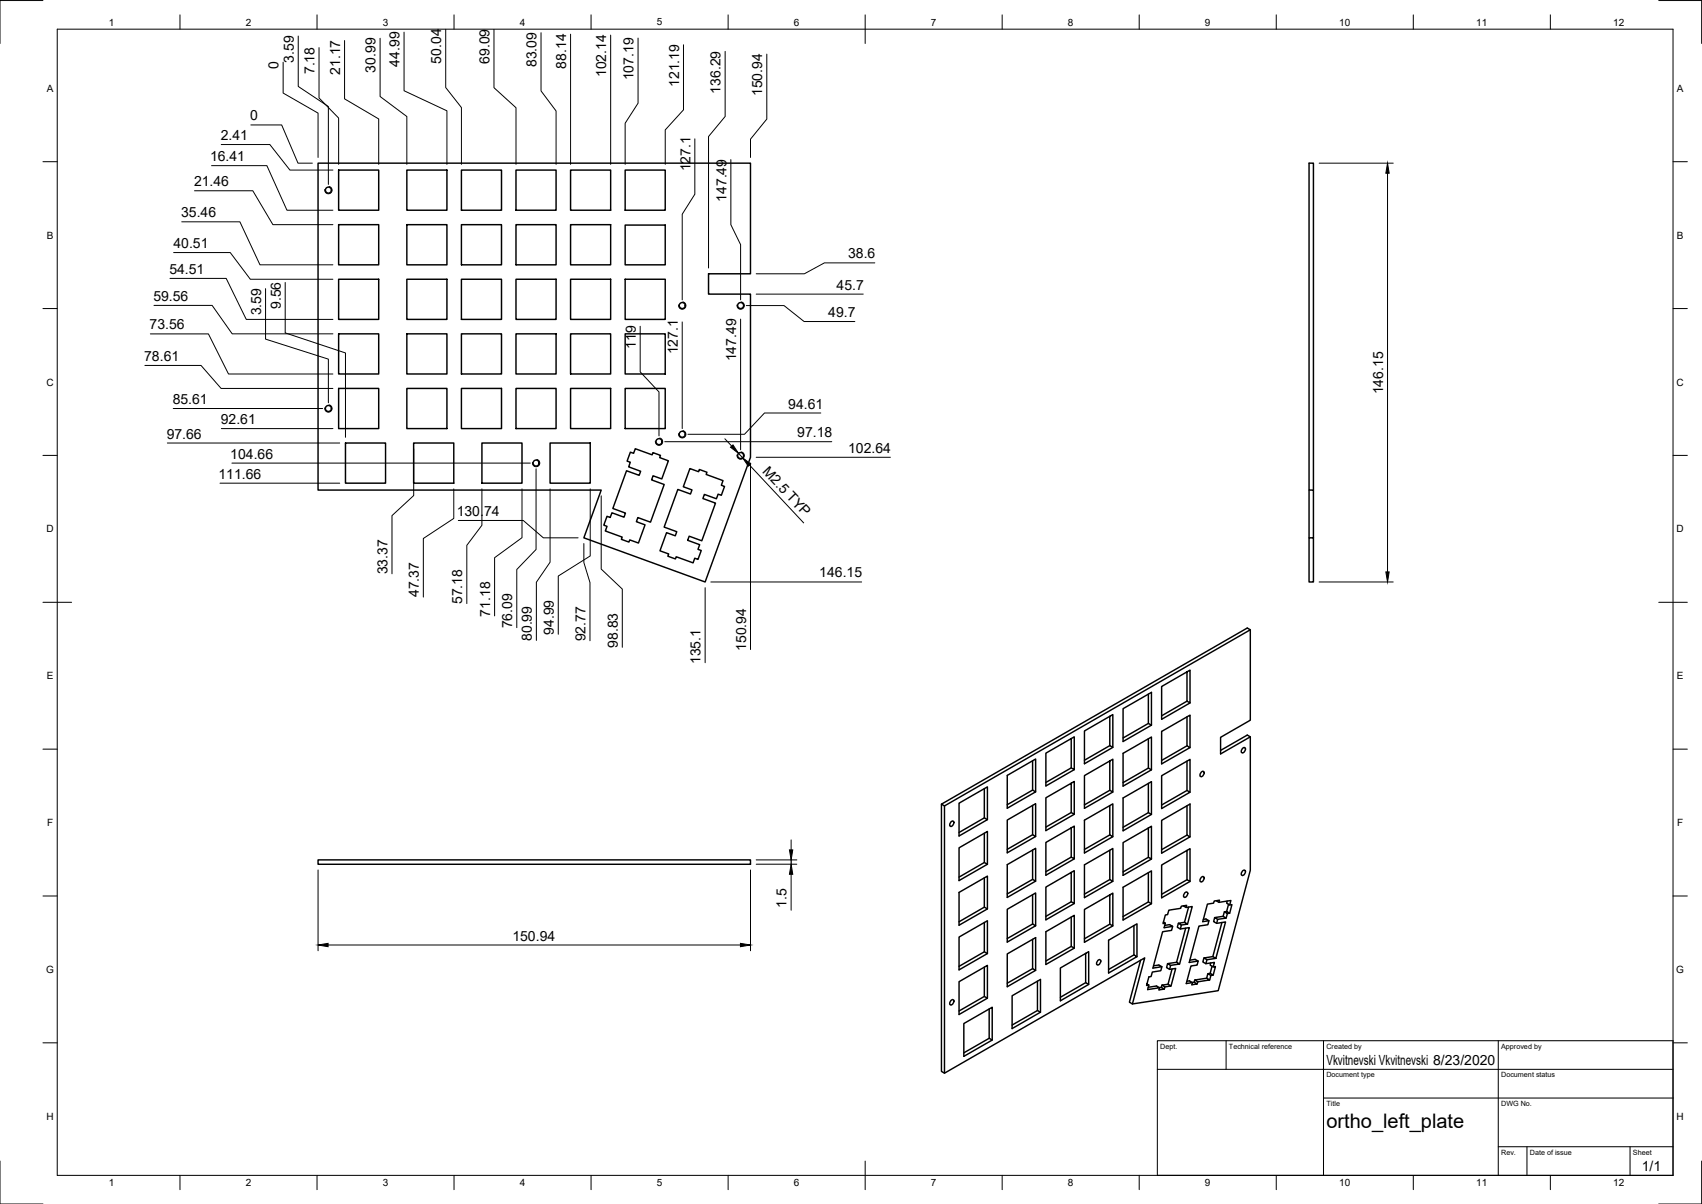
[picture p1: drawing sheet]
<svg xmlns="http://www.w3.org/2000/svg" width="594mm" height="420mm" viewBox="0 0 594 420" stroke-linecap="round" stroke-linejoin="round" font-family="sans-serif">
<!-- layer: Visible -->
<g fill="none" stroke="#000" stroke-width=".51">
<path d="M111 56.9h151v38.6h-14.7v7.1h14.7v57l-15.9 43.5-42.3-15.4 6-16.7h-98.8zM118.2 59.4h14v14h-14zM142 59.4h14v14h-14zM161.1 59.4h13.9v14h-13.9zM180.1 59.4h14v14h-14zM199.2 59.4h13.9v14h-13.9zM218.2 59.4h14v14h-14zM118.2 78.4h14v14h-14zM142 78.4h14v14h-14zM161.1 78.4h13.9v14h-13.9zM180.1 78.4h14v14h-14zM199.2 78.4h13.9v14h-13.9z"/>
<path d="M218.2 78.5h14v13.9h-14zM118.2 97.5h14v14h-14zM142 97.5h14v14h-14zM161.1 97.5h13.9v14h-13.9zM180.1 97.5h14v14h-14zM199.2 97.5h13.9v14h-13.9zM218.2 97.5h14v14h-14zM118.2 116.5h14v14h-14zM142 116.5h14v14h-14zM161.1 116.5h13.9v14h-13.9zM180.1 116.5h14v14h-14zM199.2 116.5h13.9v14h-13.9z"/>
<path d="M218.2 116.5h14v14h-14zM118.2 135.6h14v14h-14zM142 135.6h14v14h-14zM161.1 135.6h13.9v14h-13.9zM180.1 135.6h14v14h-14zM199.2 135.6h13.9v14h-13.9zM218.2 135.6h14v14h-14zM120.6 154.6h14v14h-14zM144.4 154.6h14v14h-14zM168.2 154.6h14v14h-14zM192 154.6h14v14h-14zM220 157.8l1.1 .4 .6-1.6 5.9 2.1 .3-.8 2.6 1-.2 .8 3 1.1-2.3 6.3-3.1-1.1-.5 1.5 4.4 1.6-4.7 13.1-4.5-1.6-.5 1.5 3 1.1-2.3 6.3-3-1.1-.3 .8-2.6-1 .3-.8-5.9-2.1 .6-1.6-1.1-.4 1.1-3.1 1.1 .4 .6-1.7 4.2 1.6 .5-1.5-4.4-1.6 4.8-13.1 4.4 1.6 .5-1.4-4.2-1.6 .6-1.6-1.1-.4z"/>
<path d="M240.8 163.5l3 1.1 .3-.8 2.7 1-.3 .8 5.9 2.1-.6 1.6 1.1 .5-1.1 3-1.1-.4-.6 1.7-4.2-1.6-.6 1.5 4.4 1.6-4.7 13.1-4.4-1.6-.6 1.5 4.2 1.5-.6 1.6 1.2 .4-1.2 3.1-1.1-.4-.6 1.6-5.9-2.1-.2 .8-2.7-1 .3-.8-3-1.1 2.3-6.3 3 1.1 .5-1.5-4.4-1.6 4.8-13.1 4.4 1.6 .5-1.4-3-1.1zM456.9 171v16.7M458.4 171v-114.1h-1.5v114.1h1.5v16.7M456.9 187.7h1.5v15.4h-1.5zM436.4 219.8v31.5l-10.4 6v5.8l10.4-6-1-.6-9.4 5.4M414.3 234.5v10.2l1.1 .6v-11.5l-9.9 5.8v11.4l9.9-5.7M373.9 257.7v10.3l1.1 .6v-11.5l-9.9 5.7v11.5l9.9-5.7M387.4 250v10.2l1 .6v-11.4l-9.9 5.7v11.4l9.9-5.7M400.8 242.2v10.3l1.1 .6-9.9 5.7v-11.5l9.9-5.7v11.5M400.8 257.8v10.2l1.1 .6-9.9 5.7v-11.4l9.9-5.7v11.4M400.8 252.5l-8.8 5M414.3 250.1v10.2l1.1 .6-9.9 5.7v-11.4l9.9-5.6v11.3"/>
<path d="M414.3 244.7l-8.8 5.1M436.4 257.1v46.6l-11.2 42-29.9 4.7-1.1-.7 3.9-14.6M343.6 275.2v10.2l1.1 .6-9.9 5.7v-11.4l9.9-5.7v11.4M360.4 265.5v10.2l1.1 .6-9.9 5.7v-11.4l9.9-5.7v11.4M360.4 275.7l-8.8 5.1M373.9 273.3v10.2l1.1 .7v-11.5l-9.9 5.7v11.5l9.9-5.7M373.9 268l-8.8 5.1M387.4 265.6v10.2l1 .6v-11.5l-9.9 5.8v11.4l9.9-5.7M387.4 275.8l-8.9 5.1M387.4 260.2l-8.9 5.1M400.8 273.4v10.2l1.1 .6-9.9 5.7v-11.4l9.9-5.7v11.4M400.8 268l-8.8 5.1"/>
<path d="M414.3 265.6v10.2l1.1 .7-9.9 5.7v-11.5l9.9-5.7v11.5M414.3 260.3l-8.8 5.1M414.3 275.8l-8.8 5.1M419.3 269.5l.6-.4a.98 .98 0 0 1 .2 1.3 .98 .98 0 0 1-1.2 .4v-.6zM433.7 261.2l.6-.4a.98 .98 0 0 1 .2 1.3 .98 .98 0 0 1-1.2 .4v-.6zM328.6 280.6v93.3l1.1 .6 69.9-40.2-4.3 16.1M329.7 281.2l106.7-61.4-1-.6-106.8 61.4 1.1 .6v93.3M331.9 286.8l.6-.3a.98 .98 0 0 1 .2 1.3 .98 .98 0 0 1-1.2 .4v-.7zM343.6 290.8v10.2l1.1 .6-9.9 5.7v-11.4l9.9-5.7v11.4M343.6 285.4l-8.8 5.1M360.4 296.7v10.2l1.1 .6-9.9 5.7v-11.5l9.9-5.7v11.5M360.4 281.1v10.2l1.1 .6-9.9 5.7v-11.4l9.9-5.7v11.4"/>
<path d="M360.4 291.3l-8.8 5.1M373.9 288.9v10.2l1.1 .6v-11.4l-9.9 5.7v11.4l9.9-5.7M373.9 283.5l-8.8 5.1M373.9 299.1l-8.8 5.1M387.4 281.1v10.3l1 .6-9.9 5.7v-11.5l9.9-5.7v11.5M387.4 296.7v10.2l1 .7-9.9 5.6v-11.4l9.9-5.7v11.5M387.4 291.4l-8.9 5M400.8 288.9v10.3l1.1 .6v-11.5l-9.9 5.7v11.5l9.9-5.7M400.8 283.6l-8.8 5.1M400.8 299.2l-8.8 5.1M414.3 281.2v10.2l1.1 .6-9.9 5.7v-11.4l9.9-5.7v11.4M414.3 296.8v10.2l1.1 .6v-11.4l-9.9 5.7v11.4l9.9-5.7"/>
<path d="M414.3 291.4l-8.8 5.1M111 300.1h151v1.5h-151zM343.6 306.3v10.3l1.1 .6-9.9 5.7v-11.5l9.9-5.7v11.5M343.6 316.6l-8.8 5.1M343.6 301l-8.8 5.1M360.4 312.2v10.3l1.1 .6-9.9 5.7v-11.5l9.9-5.7v11.5M360.4 306.9l-8.8 5.1M373.9 304.5v10.2l1.1 .6v-11.5l-9.9 5.8v11.4l9.9-5.7M373.9 314.7l-8.8 5.1M387.4 312.3v10.2l1 .6v-11.4l-9.9 5.7v11.4l9.9-5.7M387.4 306.9l-8.9 5.1M400.8 304.5v10.2l1.1 .7-9.9 5.7v-11.5l9.9-5.7v11.5"/>
<path d="M400.8 314.7l-8.8 5.1M413 316.1l1 .6 2.1-.3-1.6 6.1M413.6 311.6l.5-.3a.98 .98 0 0 1 .3 1.2 .98 .98 0 0 1-1.2 .4v-.6zM414 316.7l.2-.8-1.9 .3-.2 .8-4.1 .6-.5 1.6-.7 .1-.8 3 .8-.1-.7-.4M414.3 307l-8.8 5.1M414.9 316.5l-1.5 5.4 1.1 .6-2.1 .3M419.3 306.2l.6-.3a.98 .98 0 0 1 .2 1.2 .98 .98 0 0 1-1.2 .4v-.6zM424.5 314.3l1 .6 4.1-.7-.4 1.6M425.5 314.9l.2-.8-1.9 .3-.2 .8-2.2 .3-1.6 6.1 2.2-.3-1.1-.6-.9 .1M426.9 319.8l-2.9 .4 1 .6-.3 1.4M427.4 318.2l-.5 1.6 1.1 .6-3 .4M428.2 318.1l-.8 .1 1 .6-.4 1.6"/>
<path d="M428.3 314.4l-.1 .8 1 .6 .8-.1-.8 3M428.8 315.6l-.6 2.5 1 .6-.8 .1M433.7 304l.6-.4a.98 .98 0 0 1 .2 1.3 .98 .98 0 0 1-1.2 .4v-.7zM343.6 337.5v10.2l1.1 .6-9.9 5.7v-11.4l9.9-5.7v11.4M343.6 321.9v10.2l1.1 .7-9.9 5.7v-11.5l9.9-5.7v11.5M343.6 332.1l-8.8 5.1M360.4 327.8v10.2l1.1 .6-9.9 5.7v-11.4l9.9-5.7v11.4M360.4 338l-8.8 5.1M360.4 322.5l-8.8 5M373.9 320v10.3l1.1 .6-9.9 5.7v-11.5l9.9-5.7v11.5M373.9 330.3l-8.8 5.1M378.9 332.7v10.2l1.1 .6v-11.4l-9.9 5.7v11.5l9.9-5.8"/>
<path d="M383.2 335.2l.6-.3a.98 .98 0 0 1 .2 1.2 .98 .98 0 0 1-1.2 .4v-.6zM387.4 322.5l-8.9 5.1M395.8 323v10.2l1.1 .6-10 5.8v-11.5l10-5.7v11.4M395.8 333.2l-8.9 5.1M405.6 337.4l-.4 1.4-3 .4-.4 1.6-.8 .1-.8 3 .8-.1-.7-.4M406.8 322.2l-.5 1.5 3-.4-1.1-.6-1.7 .2M407.5 336.3l-.3 1.4 1 .6 2.2-.4-1.7 6.2M409.1 338.1l-1.4 5.4 1 .6-2.1 .3M409.3 323.3l-.4 1.4-3.1 .4-3.4 12.7 3.2-.4-1.1-.6-1.8 .2M410.7 335.8l-3.2 .5 1.1 .6-.4 1.4M411.3 322.2l-.4 1.4 1.1 .6 3.1-.5-3.4 12.7M413.4 321.9l-2.1 .3 1.1 .6-.4 1.4"/>
<path d="M413.9 323.9l-3.2 11.9 1 .6-3.1 .5M418.2 335.4l-.3 1.4-2.2 .3-1.6 6.1 2.1-.3-1-.6-.9 .1M420.2 334.3l3.1-.5 1.1 .6-3.1 .5zM420.2 334.3l-.4 1.4 1.1 .6 3-.4-.4 1.5M421.3 334.9l-.4 1.4M421.6 339.8l-.4 1.6 1 .6-4.1 .6M422 321.3l-.4 1.4-3.1 .5-3.4 12.7 3.1-.5-1-.6-1.9 .3M422.4 339.7l-.8 .1 1.1 .6-.5 1.6M422.6 336l-.2 .8 1.1 .6 .7-.1-.7 3M423.1 337.2l-.7 2.5 1.1 .6-.8 .1M424 320.2l-.4 1.4 1.1 .6 3.1-.5-3.4 12.7M426.5 321.9l-3.2 11.9"/>
<path d="M331.9 349.1l.6-.3a.98 .98 0 0 1 .2 1.3 .98 .98 0 0 1-1.2 .4v-.7zM343.6 347.7l-8.8 5.1M345.3 352.1v10.2l1 .6-9.9 5.7v-11.4l9.9-5.7v11.4M362.1 342.4v10.2l1.1 .6-9.9 5.7v-11.4l9.9-5.7v11.4M362.1 352.6l-8.8 5.1M378.9 342.9l-8.8 5.1M401 343.8l-.4 1.5 4.1-.6-1-.6-2.9 .4M405.3 344.6l-.6 .1M405.6 343.8l-.3 .8 1.1 .6-1.9 .2 .2-.7M407.7 343.5l-2.1 .3 1 .6-.2 .8M416.8 342.8l-.7 .1M417 342l-.2 .8 1.1 .6-1.9 .3 .2-.8"/>
<path d="M421.2 341.4l-4.2 .6 1.1 .6-.2 .8M345.3 362.3l-8.9 5.1"/>
<circle cx="114.6" cy="66.3" r="1.05"/>
<circle cx="238.1" cy="106.6" r="1.05"/>
<circle cx="258.5" cy="106.6" r="1.05"/>
<circle cx="114.6" cy="142.5" r="1.05"/>
<circle cx="230" cy="154.1" r="1.05"/>
<circle cx="238.1" cy="151.5" r="1.05"/>
<circle cx="258.5" cy="159" r="1.05"/>
<circle cx="187.1" cy="161.6" r="1.05"/>
</g>
<!-- layer: Visible Narrow -->
<path d="M114.9 65.1a1.28 1.28 0 0 1 1 1.5 1.28 1.28 0 0 1-1.5 1 1.28 1.28 0 0 1-1-1.5M238.4 105.4a1.28 1.28 0 0 1 1 1.4 1.28 1.28 0 0 1-1.5 1.1 1.28 1.28 0 0 1-1-1.5M258.7 105.4a1.28 1.28 0 0 1 1.1 1.4 1.28 1.28 0 0 1-1.5 1.1 1.28 1.28 0 0 1-1-1.5M114.9 141.3a1.28 1.28 0 0 1 1 1.5 1.28 1.28 0 0 1-1.5 1 1.28 1.28 0 0 1-1-1.5M230.3 152.9a1.28 1.28 0 0 1 1 1.4 1.28 1.28 0 0 1-1.5 1.1 1.28 1.28 0 0 1-1-1.5M238.4 150.3a1.28 1.28 0 0 1 1 1.5 1.28 1.28 0 0 1-1.5 1 1.28 1.28 0 0 1-1-1.5M258.7 157.7a1.28 1.28 0 0 1 1.1 1.5 1.28 1.28 0 0 1-1.5 1 1.28 1.28 0 0 1-1-1.5M187.3 160.3a1.28 1.28 0 0 1 1.1 1.5 1.28 1.28 0 0 1-1.5 1.1 1.28 1.28 0 0 1-1-1.5" fill="none" stroke="#000" stroke-width=".35"/>
<!-- layer: Border -->
<g fill="none" stroke="#000" stroke-width=".35">
<path d="M15 .2h-15v15M20 10.2h564v400h-564zM62.8 5.2v5M110.7 5.2v5M158.5 5.2v5M206.3 5.2v5M254.1 5.2v5M302 5.2v10M349.8 5.2v5M397.6 5.2v5M445.5 5.2v5M493.3 5.2v5"/>
<path d="M541.1 5.2v5M579 .2h15v15M15 56.4h5M584 56.4h5M15 107.7h5M584 107.7h5M15 158.9h5M584 158.9h5M15 210.2h10M579 210.2h10M15 261.4h5M584 261.4h5"/>
<path d="M15 312.7h5M584 312.7h5M15 363.9h5M584 363.9h5M0 405.2v15h15M62.8 410.2v5M110.7 410.2v5M158.5 410.2v5M206.3 410.2v5M254.1 410.2v5M302 405.2v10M349.8 410.2v5"/>
<path d="M397.6 410.2v5M445.5 410.2v5M493.3 410.2v5M541.1 410.2v5M594 405.2v15h-15"/>
</g>
<!-- layer: TitleBlock -->
<path d="M404 363.2h180v47h-180zM404 373.2h180M428 363.2v10M462 363.2v47M523 363.2v47M462 383.2h122M523 400.2h61M533 400.2v10M569 400.2v10" fill="none" stroke="#000" stroke-width=".36"/>
<!-- layer: Dimensions -->
<g fill="none" stroke="#000" stroke-width=".35">
<path d="M104.1 12.6v17.6l10.5 7v27.2M111.4 16.6v17.6l6.8 7v16.2M120.3 14.1v20.4l11.9 7v15.9M132.7 13.4v20.3l9.3 7v16.7M141 11.2v20.5l15 7v18.7M155.6 10.2v20.3l5.5 7v19.9M172.4 10.3v20.3l7.7 7v19.8M188.8 11.4v20.3l5.3 7v18.7M199.2 11.9v45.5M213.1 12.3v45.1M222.7 13.3v22.7l-4.5 7v14.4M238.6 15.6v22.7l-6.4 7v12.1"/>
<path d="M253.1 17.9v22.7l-5.8 7v45.9M267.7 18.9v22.7l-5.7 7v6.3M98.8 21.7v10.8l12.2 7v15.4M73.9 57.8h19.3l7 15.6h16M77.2 50.4h17l7 9h15M87.5 43.6h10.8l5.7 13.3h5M242.5 48.5v19.3l-4.4 7v29.8M255.1 55.7v22.7l3.4 7v19.2M460.4 56.9h25.9M63.4 77.4h20.3l7 15h25.5M67.9 66.6h20.3l7 11.8h21M484.3 60.5v139.1"/>
<path d="M59.3 97.2h19.7l7 14.3h30.2M60.6 88.1h19.8l7 9.4h28.8M99.5 98.6v17.6l21.1 7v29.4M305.4 91.7h-17.6l-7 3.8h-16.9M52.5 116.5h20.2l7.1 14h36.4M53.7 106.6h20.3l7 9.9h35.2M92.7 100.7v17.6l21.9 7v15.3M223.5 113.9v15.9l6.5 7v15.3M238.1 112.4v37.2M258.5 111.4v45.6M260.5 106.6h13.2l7 5.6h17.7M263.9 102.6h37.4"/>
<path d="M50.6 127.5h19.6l7 8.1h39M58.4 154.6h60.2M60.5 142.6h52.1M77.3 149.6h38.9M144.4 156.6v16.3l-7.6 7v20.3M232 154.1h58.3M253 153.1l2.4 2.6M257.8 158.2l1.4 1.5M263.9 159.6h46.9M286.5 144.1h-19.7l-6.9 7.5h-19.8M76.8 168.6h41.8M80.9 161.6h104.2"/>
<path d="M158.4 170.6v10.3l-10.6 7v20.5M168.2 170.6v12.7l-5.3 7v20.3M182.2 170.6v17l-9.6 7v20.3M187.1 163.6v28.1l-6.7 7v20.3M192 170.6v25.6l-4.8 7v20.3M206 170.6v23.4l-11.1 7v20.3M209.8 173v25.6l7.4 7v20.3M261.6 162.3l18.9 20.2M262 161.6v65.1M160 181.6h22.6l7.1 6.1h12.1M203.8 189.7v6.6l2.1 7v20.3M246.1 205.1v26.2"/>
<path d="M248.1 203.1h52.7M460.4 203.1h25.9M276.1 293.1v3.5M111 303.6v28.2M262 303.6v28.2M263.9 300.1h14.2M263.9 301.6h14.2M276.1 300.1v1.5M276.1 305.1v12.5M114.5 329.8h143.9"/>
</g>
<path d="M484.3 56.9l.6 3.6h-1.2zM255 156.1l.8-.8 2 2.9zM259.2 159.7l2.8 2.2-.8 .8zM483.7 199.6h1.2l-.6 3.5zM275.5 296.6h1.2l-.6 3.5zM276.1 301.6l.6 3.5h-1.2zM111 329.8l3.5-.6v1.2zM258.4 329.2l3.6 .6-3.6 .6z" fill="#000" stroke="#000" stroke-width=".35"/>
<text font-size="7" x="463" y="393.7">ortho_left_plate</text>
<g font-size="4.9">
<text x="102.5" y="21.9" transform="rotate(-90 102.5 21.9)">3.59</text>
<text x="139.5" y="23.2" transform="rotate(-90 139.5 23.2)">44.99</text>
<text x="154" y="22.2" transform="rotate(-90 154 22.2)">50.04</text>
<text x="170.9" y="22.3" transform="rotate(-90 170.9 22.3)">69.09</text>
<text x="187.3" y="23.4" transform="rotate(-90 187.3 23.4)">83.09</text>
<text x="197.6" y="23.9" transform="rotate(-90 197.6 23.9)">88.14</text>
<text x="97.3" y="24.2" transform="rotate(-90 97.3 24.2)">0</text>
<text x="109.8" y="25.9" transform="rotate(-90 109.8 25.9)">7.18</text>
<text x="118.8" y="26.1" transform="rotate(-90 118.8 26.1)">21.17</text>
<text x="131.1" y="25.4" transform="rotate(-90 131.1 25.4)">30.99</text>
<text x="211.6" y="27" transform="rotate(-90 211.6 27)">102.14</text>
<text x="221.1" y="28" transform="rotate(-90 221.1 28)">107.19</text>
<text x="237" y="30.4" transform="rotate(-90 237 30.4)">121.19</text>
<text x="251.5" y="32.7" transform="rotate(-90 251.5 32.7)">136.29</text>
<text x="266.1" y="33.6" transform="rotate(-90 266.1 33.6)">150.94</text>
<text x="87.3" y="42">0</text>
<text x="77.1" y="48.9">2.41</text>
<text x="73.3" y="56.2">16.41</text>
<text x="241" y="59.8" transform="rotate(-90 241 59.8)">127.1</text>
<text x="67.7" y="65">21.46</text>
<text x="253.5" y="70.4" transform="rotate(-90 253.5 70.4)">147.49</text>
<text x="63.2" y="75.9">35.46</text>
<text x="60.5" y="86.6">40.51</text>
<text x="59.1" y="95.6">54.51</text>
<text x="296.1" y="90.2">38.6</text>
<text x="292" y="101.1">45.7</text>
<text x="53.5" y="105">59.56</text>
<text x="98" y="107.9" transform="rotate(-90 98 107.9)">9.56</text>
<text x="91.1" y="110" transform="rotate(-90 91.1 110)">3.59</text>
<text x="289.1" y="110.6">49.7</text>
<text x="52.2" y="115">73.56</text>
<text x="50.3" y="126">78.61</text>
<text x="221.9" y="121.8" transform="rotate(-90 221.9 121.8)">119</text>
<text x="236.6" y="123.7" transform="rotate(-90 236.6 123.7)">127.1</text>
<text x="256.9" y="126.1" transform="rotate(-90 256.9 126.1)">147.49</text>
<text x="482.7" y="137.7" transform="rotate(-90 482.7 137.7)">146.15</text>
<text x="60.3" y="141">85.61</text>
<text x="275.1" y="142.6">94.61</text>
<text x="77.1" y="148">92.61</text>
<text x="58.2" y="153.1">97.66</text>
<text x="278.3" y="152.6">97.18</text>
<text x="80.4" y="160">104.66</text>
<text x="296.1" y="158">102.64</text>
<text x="76.3" y="167">111.66</text>
<text x="265.9" y="164.6" transform="rotate(47 265.9 164.6)">M2.5 TYP</text>
<text x="159.4" y="180.1">130.74</text>
<text x="135.3" y="200.4" transform="rotate(-90 135.3 200.4)">33.37</text>
<text x="286" y="201.5">146.15</text>
<text x="146.2" y="208.4" transform="rotate(-90 146.2 208.4)">47.37</text>
<text x="161.4" y="210.8" transform="rotate(-90 161.4 210.8)">57.18</text>
<text x="171.1" y="215.2" transform="rotate(-90 171.1 215.2)">71.18</text>
<text x="178.8" y="219.3" transform="rotate(-90 178.8 219.3)">76.09</text>
<text x="193.3" y="221.5" transform="rotate(-90 193.3 221.5)">94.99</text>
<text x="185.7" y="223.7" transform="rotate(-90 185.7 223.7)">80.99</text>
<text x="204.4" y="223.8" transform="rotate(-90 204.4 223.8)">92.77</text>
<text x="215.6" y="226.1" transform="rotate(-90 215.6 226.1)">98.83</text>
<text x="260.4" y="227.2" transform="rotate(-90 260.4 227.2)">150.94</text>
<text x="244.6" y="231.8" transform="rotate(-90 244.6 231.8)">135.1</text>
<text x="274.6" y="316.7" transform="rotate(-90 274.6 316.7)">1.5</text>
<text x="178.9" y="328.2">150.94</text>
<text x="463" y="371.7">Vkvitnevski Vkvitnevski 8/23/2020</text>
<text x="573.1" y="408.8">1/1</text>
</g>
<g font-size="3.5">
<text x="37.9" y="8.9">1</text>
<text x="85.8" y="8.9">2</text>
<text x="133.6" y="8.9">3</text>
<text x="181.4" y="8.9">4</text>
<text x="229.3" y="8.9">5</text>
<text x="277.1" y="8.9">6</text>
<text x="324.9" y="8.9">7</text>
<text x="372.7" y="8.9">8</text>
<text x="420.6" y="8.9">9</text>
<text x="467.4" y="8.9">10</text>
<text x="515.3" y="8.9">11</text>
<text x="563.1" y="8.9">12</text>
<text x="16.3" y="32">A</text>
<text x="585.3" y="32">A</text>
<text x="16.3" y="83.3">B</text>
<text x="585.3" y="83.3">B</text>
<text x="16.2" y="134.6">C</text>
<text x="585.2" y="134.6">C</text>
<text x="16.2" y="185.8">D</text>
<text x="585.2" y="185.8">D</text>
<text x="16.3" y="237">E</text>
<text x="585.3" y="237">E</text>
<text x="16.4" y="288.3">F</text>
<text x="585.4" y="288.3">F</text>
<text x="16.1" y="339.6">G</text>
<text x="585.1" y="339.6">G</text>
<text x="16.2" y="390.8">H</text>
<text x="585.2" y="390.8">H</text>
<text x="37.9" y="413.9">1</text>
<text x="85.8" y="413.9">2</text>
<text x="133.6" y="413.9">3</text>
<text x="181.4" y="413.9">4</text>
<text x="229.3" y="413.9">5</text>
<text x="277.1" y="413.9">6</text>
<text x="324.9" y="413.9">7</text>
<text x="372.7" y="413.9">8</text>
<text x="420.6" y="413.9">9</text>
<text x="467.4" y="413.9">10</text>
<text x="515.3" y="413.9">11</text>
<text x="563.1" y="413.9">12</text>
</g>
<g font-size="2.5">
<text x="405" y="366">Dept.</text>
<text x="429" y="366">Technical reference</text>
<text x="463" y="366">Created by</text>
<text x="524" y="366">Approved by</text>
<text x="463" y="376">Document type</text>
<text x="524" y="376">Document status</text>
<text x="463" y="386">Title</text>
<text x="524" y="386">DWG No.</text>
<text x="524" y="403">Rev.</text>
<text x="534" y="403">Date of issue</text>
<text x="570" y="403">Sheet</text>
</g>
</svg>
